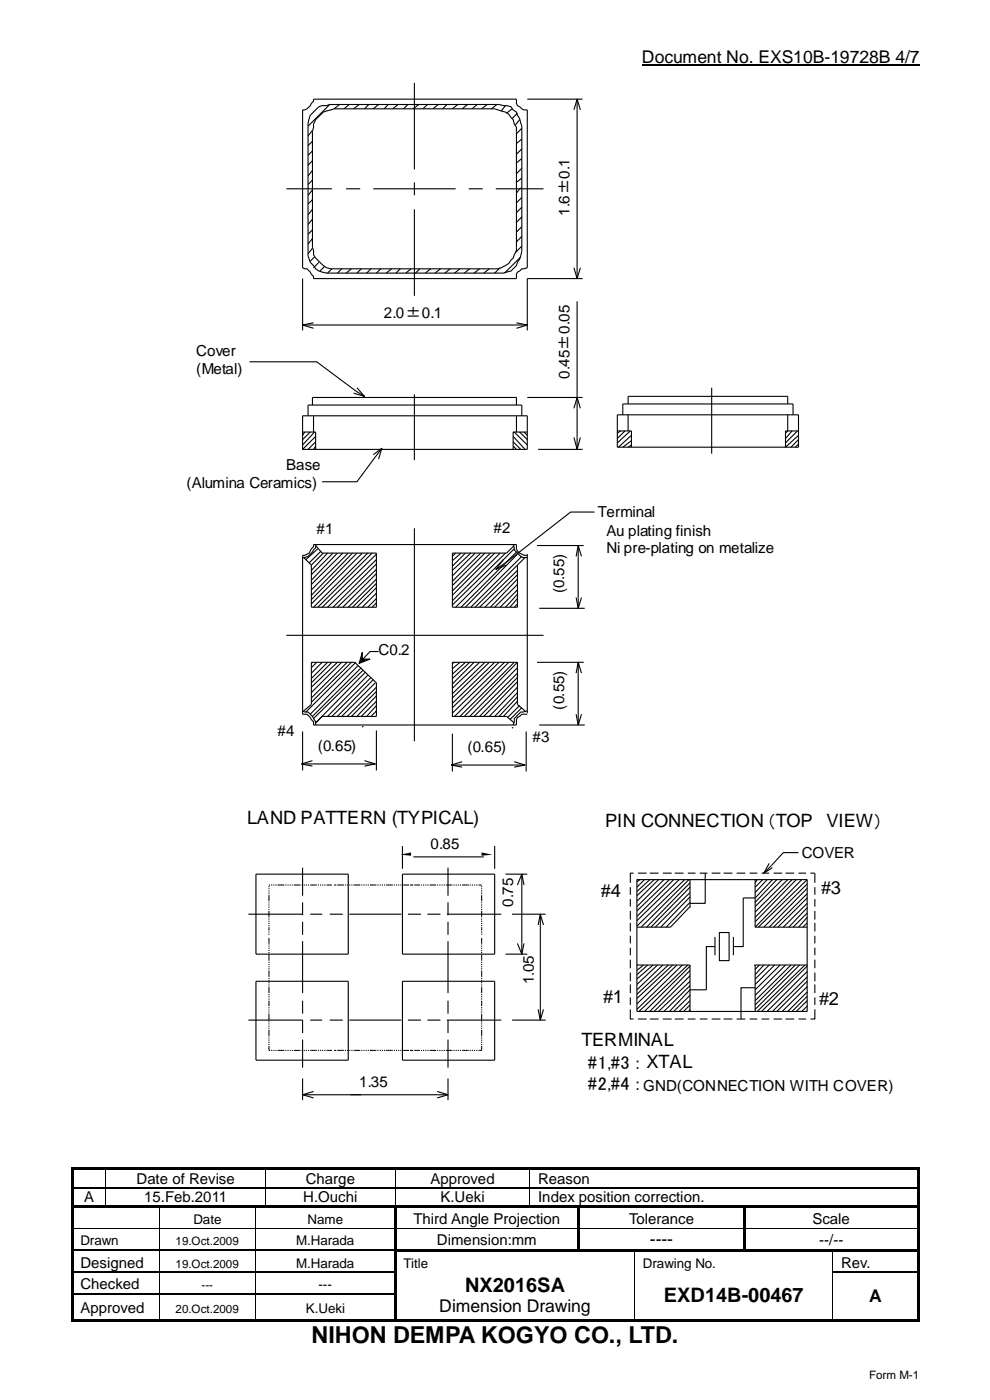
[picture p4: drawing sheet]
<svg xmlns="http://www.w3.org/2000/svg" width="210mm" height="297mm" viewBox="0 0 210 297" stroke-linecap="round" stroke-linejoin="round" font-family="sans-serif">
<path d="M136.2 13.9h58.9" fill="none" stroke="#000" stroke-width=".25"/>
<g fill="#000">
<path d="M84.9 181.3l2.3-.4v.6zM102.2 180.9l2.3 .4-2.3 .2z"/>
<path d="M15.1 247.6h.5v.6h-.5z" fill-rule="evenodd"/>
<path d="M15.1 247.6h.5v.5h-.5z" fill-rule="evenodd"/>
<path d="M15.1 248.2h.5v3.6h-.5z" fill-rule="evenodd"/>
<path d="M15.1 251.8h.5v.3h-.5z" fill-rule="evenodd"/>
<path d="M15.1 252.1h.5v3.7h-.5z" fill-rule="evenodd"/>
<path d="M15.1 255.8h.5v.5h-.5z" fill-rule="evenodd"/>
<path d="M15.6 247.6h6.8v.5h-6.8z" fill-rule="evenodd"/>
<path d="M15.6 255.8h6.8v.5h-6.8z" fill-rule="evenodd"/>
<path d="M22.4 248.1l.1 .1z" fill-rule="evenodd"/>
<path d="M22.4 247.6h.5v.5h-.5z" fill-rule="evenodd"/>
<path d="M22.4 251.8h.3v.3h-.3z" fill-rule="evenodd"/>
<path d="M22.4 255.8h.5v.5h-.5z" fill-rule="evenodd"/>
<path d="M22.9 247.6h33.3v.5h-33.3z" fill-rule="evenodd"/>
<path d="M22.9 255.8h10.8v.5h-10.8z" fill-rule="evenodd"/>
<path d="M33.7 256.3h.2z" fill-rule="evenodd"/>
<path d="M33.7 255.8h.6v.5h-.6z" fill-rule="evenodd"/>
<path d="M34.3 255.8h19.8v.5h-19.8z" fill-rule="evenodd"/>
<path d="M54.1 256.3h.2z" fill-rule="evenodd"/>
<path d="M54.1 255.8h.5v.5h-.5z" fill-rule="evenodd"/>
<path d="M54.6 255.8h1.6v.5h-1.6z" fill-rule="evenodd"/>
<path d="M56.2 248.1l.2 .1z" fill-rule="evenodd"/>
<path d="M56.2 247.6h.5v.5h-.5z" fill-rule="evenodd"/>
<path d="M56.2 251.8h.4v.3h-.4z" fill-rule="evenodd"/>
<path d="M56.2 255.8h.5v.5h-.5z" fill-rule="evenodd"/>
<path d="M56.7 247.6h27.1v.5h-27.1z" fill-rule="evenodd"/>
<path d="M56.7 255.8h26.9v.5h-26.9z" fill-rule="evenodd"/>
<path d="M83.6 256.3h.5z" fill-rule="evenodd"/>
<path d="M83.6 255.8h.5v.5h-.5z" fill-rule="evenodd"/>
<path d="M83.8 248.1l.1 .1z" fill-rule="evenodd"/>
<path d="M83.8 247.6h.5v.5h-.5z" fill-rule="evenodd"/>
<path d="M83.8 251.8h.3v.3h-.3z" fill-rule="evenodd"/>
<path d="M84.1 255.8h.5v.5h-.5z" fill-rule="evenodd"/>
<path d="M84.3 247.6h28v.5h-28z" fill-rule="evenodd"/>
<path d="M84.6 255.8h27.7v.5h-27.7z" fill-rule="evenodd"/>
<path d="M112.3 248.1l.2 .1z" fill-rule="evenodd"/>
<path d="M112.3 247.6h.5v.5h-.5z" fill-rule="evenodd"/>
<path d="M112.3 251.8h.4v.3h-.4z" fill-rule="evenodd"/>
<path d="M112.3 255.8h.5v.5h-.5z" fill-rule="evenodd"/>
<path d="M112.8 247.6h81.7v.5h-81.7z" fill-rule="evenodd"/>
<path d="M112.8 255.8h9.7v.5h-9.7z" fill-rule="evenodd"/>
<path d="M122.5 256.3h.5z" fill-rule="evenodd"/>
<path d="M122.5 255.8h.5v.5h-.5z" fill-rule="evenodd"/>
<path d="M123 255.8h34.7v.5h-34.7z" fill-rule="evenodd"/>
<path d="M157.7 256.3h.5z" fill-rule="evenodd"/>
<path d="M157.7 255.8h.5v.5h-.5z" fill-rule="evenodd"/>
<path d="M158.2 255.8h36.3v.5h-36.3z" fill-rule="evenodd"/>
<path d="M194.5 247.6h.5v.6h-.5z" fill-rule="evenodd"/>
<path d="M194.5 247.6h.5v.5h-.5z" fill-rule="evenodd"/>
<path d="M194.5 248.2h.5v3.6h-.5z" fill-rule="evenodd"/>
<path d="M194.5 251.8h.5v.3h-.5z" fill-rule="evenodd"/>
<path d="M194.5 252.1h.5v3.7h-.5z" fill-rule="evenodd"/>
<path d="M194.5 255.8h.5v.5h-.5z" fill-rule="evenodd"/>
<path d="M15.1 256.3h.5v4.3h-.5z" fill-rule="evenodd"/>
<path d="M15.1 260.6h.5v.1h-.5z" fill-rule="evenodd"/>
<path d="M15.1 260.7h.5v4.3h-.5z" fill-rule="evenodd"/>
<path d="M15.1 265h.5v.5h-.5z" fill-rule="evenodd"/>
<path d="M15.1 265.5h.5v4.2h-.5z" fill-rule="evenodd"/>
<path d="M15.1 269.7h.5v.4h-.5z" fill-rule="evenodd"/>
<path d="M15.1 270.1h.5v4.3h-.5z" fill-rule="evenodd"/>
<path d="M15.1 274.4h.5v.3h-.5z" fill-rule="evenodd"/>
<path d="M15.1 274.7h.5v5.2h-.5z" fill-rule="evenodd"/>
<path d="M33.7 260.6h.2v.1h-.2z" fill-rule="evenodd"/>
<path d="M33.7 265.3h.2v.2h-.2z" fill-rule="evenodd"/>
<path d="M33.7 265h.4v.3h-.4z" fill-rule="evenodd"/>
<path d="M33.7 269.7h.4v.4h-.4z" fill-rule="evenodd"/>
<path d="M33.7 274.4h.4v.3h-.4z" fill-rule="evenodd"/>
<path d="M54.1 260.6h.2v.1h-.2z" fill-rule="evenodd"/>
<path d="M54.1 265.3h.2v.2h-.2z" fill-rule="evenodd"/>
<path d="M54.1 265h.3v.3h-.3z" fill-rule="evenodd"/>
<path d="M54.1 269.7h.3v.4h-.3z" fill-rule="evenodd"/>
<path d="M54.1 274.4h.3v.3h-.3z" fill-rule="evenodd"/>
<path d="M83.6 256.3h.5v4.3h-.5z" fill-rule="evenodd"/>
<path d="M83.6 260.6h.5v.1h-.5z" fill-rule="evenodd"/>
<path d="M83.6 260.7h.5v4.3h-.5z" fill-rule="evenodd"/>
<path d="M83.6 265h.5v.5h-.5z" fill-rule="evenodd"/>
<path d="M83.6 265.5h.5v4.2h-.5z" fill-rule="evenodd"/>
<path d="M83.6 269.7h.5v.4h-.5z" fill-rule="evenodd"/>
<path d="M83.6 270.1h.5v4.3h-.5z" fill-rule="evenodd"/>
<path d="M83.6 274.4h.5v.3h-.5z" fill-rule="evenodd"/>
<path d="M83.6 274.7h.5v5.2h-.5z" fill-rule="evenodd"/>
<path d="M84.1 265h38.4v.5h-38.4z" fill-rule="evenodd"/>
<path d="M122.5 256.3h.5v4.3h-.5z" fill-rule="evenodd"/>
<path d="M122.5 260.6h.5v.1h-.5z" fill-rule="evenodd"/>
<path d="M122.5 260.7h.5v4.3h-.5z" fill-rule="evenodd"/>
<path d="M122.5 265h.5v.5h-.5z" fill-rule="evenodd"/>
<path d="M123 265h11.6v.5h-11.6z" fill-rule="evenodd"/>
<path d="M134.6 265.5h.1z" fill-rule="evenodd"/>
<path d="M134.6 265h.5v.5h-.5z" fill-rule="evenodd"/>
<path d="M134.6 269.7h.1v.4h-.1z" fill-rule="evenodd"/>
<path d="M134.6 274.4h.1v.3h-.1z" fill-rule="evenodd"/>
<path d="M135.1 265h22.6v.5h-22.6z" fill-rule="evenodd"/>
<path d="M157.7 256.3h.5v4.3h-.5z" fill-rule="evenodd"/>
<path d="M157.7 260.6h.5v.1h-.5z" fill-rule="evenodd"/>
<path d="M157.7 260.7h.5v4.3h-.5z" fill-rule="evenodd"/>
<path d="M157.7 265h.5v.5h-.5z" fill-rule="evenodd"/>
<path d="M158.2 265h18.4v.5h-18.4z" fill-rule="evenodd"/>
<path d="M176.6 265.5h.2z" fill-rule="evenodd"/>
<path d="M176.6 265h.5v.5h-.5z" fill-rule="evenodd"/>
<path d="M176.6 269.7h.2v.4h-.2z" fill-rule="evenodd"/>
<path d="M176.6 274.4h.2v.3h-.2z" fill-rule="evenodd"/>
<path d="M177.1 265h17.4v.5h-17.4z" fill-rule="evenodd"/>
<path d="M194.5 256.3h.5v4.3h-.5z" fill-rule="evenodd"/>
<path d="M194.5 260.6h.5v.1h-.5z" fill-rule="evenodd"/>
<path d="M194.5 260.7h.5v4.3h-.5z" fill-rule="evenodd"/>
<path d="M194.5 265h.5v.5h-.5z" fill-rule="evenodd"/>
<path d="M194.5 265.5h.5v4.2h-.5z" fill-rule="evenodd"/>
<path d="M194.5 269.7h.5v.4h-.5z" fill-rule="evenodd"/>
<path d="M194.5 270.1h.5v4.3h-.5z" fill-rule="evenodd"/>
<path d="M194.5 274.4h.5v.3h-.5z" fill-rule="evenodd"/>
<path d="M194.5 274.7h.5v5.2h-.5z" fill-rule="evenodd"/>
<path d="M15.1 279.9h.5v.5h-.5z" fill-rule="evenodd"/>
<path d="M15.1 279.9h.5v.5h-.5z" fill-rule="evenodd"/>
<path d="M15.6 279.9h18.1v.5h-18.1z" fill-rule="evenodd"/>
<path d="M33.7 279.9h.6v.5h-.6z" fill-rule="evenodd"/>
<path d="M34.3 279.9h19.8v.5h-19.8z" fill-rule="evenodd"/>
<path d="M54.1 279.9h.5v.5h-.5z" fill-rule="evenodd"/>
<path d="M54.6 279.9h29v.5h-29z" fill-rule="evenodd"/>
<path d="M83.6 279.9h.5v.5h-.5z" fill-rule="evenodd"/>
<path d="M84.1 279.9h50.5v.5h-50.5z" fill-rule="evenodd"/>
<path d="M134.6 279.9h.5v.5h-.5z" fill-rule="evenodd"/>
<path d="M135.1 279.9h41.5v.5h-41.5z" fill-rule="evenodd"/>
<path d="M176.6 279.9h.5v.5h-.5z" fill-rule="evenodd"/>
<path d="M177.1 279.9h17.4v.5h-17.4z" fill-rule="evenodd"/>
<path d="M194.5 279.9h.5v.5h-.5z" fill-rule="evenodd"/>
<path d="M194.5 279.9h.5v.5h-.5z" fill-rule="evenodd"/>
</g>
<g fill="none" stroke="#000" stroke-width=".21">
<path d="M22.4 248.2v3.6M22.4 252.1v3.7M33.8 256.3v4.3M54.2 256.3v4.3M56.3 248.2v3.6M56.3 252.1v3.7M83.8 248.2v3.6M83.8 252.1v3.7M112.4 248.2v3.6M112.4 252.1v3.7M15.6 260.6h18.1M33.8 260.7v4.3"/>
<path d="M33.8 265.5v4.2M33.8 270.1v4.3M33.8 274.7v5.2M33.9 260.6h20.2M54.2 260.7v4.3M54.2 265.5v4.2M54.2 270.1v4.3M54.2 274.7v5.2M54.3 260.6h29.3M84.1 260.6h38.4M123 260.6h34.7M134.6 265.5v4.2"/>
<path d="M134.6 270.1v4.3M134.6 274.7v5.2M158.2 260.6h36.3M176.7 265.5v4.2M176.7 270.1v4.3M176.7 274.7v5.2"/>
</g>
<g fill="none" stroke="#000" stroke-width=".34">
<path d="M15.6 252h6.8M22.7 252h33.5M56.6 252h27.2M84.1 252h28.2M112.7 252h81.8M15.6 265.1h18.1M15.6 269.9h18.1M15.6 274.5h18.1M34.1 265.1h20M34.1 269.9h20M34.1 274.5h20M54.4 265.1h29.2"/>
<path d="M54.4 269.9h29.2M54.4 274.5h29.2M176.8 269.9h17.7"/>
</g>
<g fill="none" stroke="#000" stroke-width=".23">
<path d="M87.9 17.6v18.3M64.2 23.3a1.91 1.91 0 0 0 1.8-1.4l.5-.4v-.5h43.1a1.25 1.25 0 0 0 .6 1.6l1 .7h.7v33.5l-1.2 .2-.5 .5a1.24 1.24 0 0 0-.6 1.6h-43.1v-.5l-1.4-1.6h-.4l-.5-.2zM66.3 27.7l-.9 1.1M66.3 30l-.9 .9M66.3 32l-.9 1M66.3 34.1l-.9 .9M66.3 36.2l-.9 1.1M66.3 38.2l-.9 .9M67.4 24.9a3.4 3.4 0 0 1 2.8-1.6l.7-.2h34l2.3 .7 .7 .4 1 1.2 .2 .9 .5 .7v26.1l-.7 1.6-.5 .5a4.2 4.2 0 0 1-3.5 1.8h-34a2.94 2.94 0 0 1-2.8-1.1l-1.1-1.2-.5-.6v-1l-.2-.7v-24.5l.2-1.6 .5-.9zM70 22.2l-2.3 .4-1.9 1.9-.4 1.6v.7M70 22.2h35.9l2.5 .4 .5 .7 .7 .5 .2 .7 .4 .7 .5 1.6v26.6l-.5 1.6-.4 .7-.2 .6-1.2 1.2-1.6 .4h-36.8a4.8 4.8 0 0 1-3-.9l-.5-.7a3.7 3.7 0 0 1-1.1-2.9v-26.6M70 22.2l-4.6 4.6"/>
<path d="M72 22.2l-1.1 .9M74.1 22.2l-1.2 .9M76.2 22.2l-1.2 .9M78.2 22.2l-.9 .9M80.3 22.2l-1.1 .9M82.4 22.2l-.9 .9M84.4 22.2l-1.1 .9M86.5 22.2l-.9 .9M87.9 38.7v2.7M88.8 22.2l-1.1 .9M90.7 22.2l-1 .9M93 22.2l-1.2 .9"/>
<path d="M94.8 22.2l-.9 .9M97.1 22.2l-1.1 .9M99.2 22.2l-1.2 .9M101.3 22.2l-1.2 .9M103.3 22.2l-1.1 .9M105.4 22.2l-1.1 .9M107.2 22.4l-.9 1.1M108.6 23.1l-1.1 .9M109.8 24l-1.2 1.2M110.2 25.4l-.9 1.1M110.7 39.8l-.5 .3-.6 .9M110.7 27.2l-1.1 1.2"/>
<path d="M110.7 29.5l-1.1 .9M110.7 31.6l-1.1 1.1M110.7 33.6l-1.1 1M110.7 35.7l-1.1 1.1M110.7 37.8l-1.1 .9M111.9 21h11.7M121.8 23.3l.6-2.3 .7 2.3M122.4 21v38.1M60.8 40.1h9.6M64.2 59.1v11M66.3 40.3l-.9 1.1M66.3 42.4l-.9 .9"/>
<path d="M66.3 44.4l-.9 1.2M66.3 46.5l-.9 1.1M66.3 48.8l-.9 .9M66.3 50.6l-.9 1.2M66.3 52.7l-.9 1.1M66.7 54.5l-.9 .9M67.7 55.7l-1.2 1.1M68.8 56.6l-.9 .9M70.4 57l-.9 .9M72.5 57l-.9 .9M73.4 40.1h3M74.6 57l-1.2 .9"/>
<path d="M76.6 57l-.9 .9M78.7 57l-.9 .9M79.2 40.1h17.5M80.8 57l-1 .9M83.1 57l-1.2 .9M84.9 57l-.9 .9M87.2 57l-1.1 .9M87.9 44.4v18.4M89.1 57l-1 .9M91.4 57l-1.2 .9M93.4 57l-1.1 .9M95.5 57l-1.1 .9"/>
<path d="M97.6 57l-1.2 .9M99.4 40.1h3M99.6 57l-1.1 .9M101.7 57l-1.1 .9M103.8 57l-1.2 .9M105.2 40.1h10.1M106.1 56.8l-1.2 1.1M110.5 54.5l-3.5 3.4M110.7 41.9l-1.1 1.1M110.7 44l-1.1 1.1M110.7 46l-1.1 1.2M110.7 48.1l-1.1 1.1"/>
<path d="M110.7 50.2l-1.1 1.1M110.7 52.2l-1.4 1.4M121.8 56.8l.6 2.3 .7-2.3M123.6 59.1h-11.7v11M52.9 76.8h14.3l8.3 6.1 1.8 1.2M64.2 69h47.7M66.5 68.5l-2.3 .5 2.3 .7M109.6 68.5l2.3 .5-2.3 .7M122.4 63.9v31.4M64.2 88.2h47.7v7.1h-47.7zM64.2 91.7h2.8v3.6M64.7 91.7l-.5 .7"/>
<path d="M65.4 88.2v-2.3h45.3v2.3M65.8 91.7l-1.6 1.6M66.3 85.9v-1.6h43.3v1.6M66.5 88.2v3.5M66.7 91.7l-2.5 2.7M67 92.6l-2.8 2.7M67 93.7l-1.6 1.6M67 94.6l-.5 .7M75.7 82.3l1.6 1.8-2.3-.7M79.2 96.5l1.8-1.4-.7 2.3M81 95.1l-5.3 7.1h-7.4M87.9 83.6v14"/>
<path d="M108.9 94.6l.7 .7M108.9 93.7l1.6 1.6M108.9 92.6l2.5 2.7M109.1 91.7l2.8 2.7M109.6 88.2v3.5M110.2 91.7l1.7 1.6M111.2 91.7l.7 .7M111.9 91.7h-3v3.6M111.9 84.3h11.7M114.2 95.3h9.4M121.8 92.8l.6 2.5 .7-2.5M121.8 86.6l.6-2.3 .7 2.3"/>
<path d="M131 88h38.4v6.9h-38.4zM131 91.4h3v3.5M131.6 91.4l-.6 .5M132.1 88v-2.3h36.1v2.3M132.6 91.4l-1.6 1.6M133.2 85.7v-1.6h33.9v1.6M133.2 88v3.4M133.7 91.4l-2.7 2.6M134 92.4l-2.8 2.5M134 93.5l-1.9 1.4M134 94.4l-.8 .5M151 82.3v13.9"/>
<path d="M167.1 88v3.4l-.5 .5M168 91.4l-1.4 1.6M169.2 91.4l-2.6 2.6M169.4 91.4h-2.8v3.5l2.8-2.5M169.4 93.3l-1.6 1.6M169.4 94.2l-.7 .7M64.7 118.3h-.3l1.6 1.6M67 115.5v.7l-.5 .5a3.4 3.4 0 0 1-1.8 1.6h-.5M67 115.7l1.3 1.6h11.5v11.5h-13.8v-8.9M67.4 116.4l-2.5 2.3M68.1 116.9l-2.5 2.5M68.6 117.3l-2.6 2.6"/>
<path d="M69.5 117.3l-3.5 3.7M70.6 117.3l-4.6 4.6M71.6 117.3l-5.6 5.8M72.7 117.3l-6.7 6.7M73.9 117.3l-7.9 7.8M74.8 117.3l-8.8 9M75.7 117.3l-9.7 9.9M76.9 117.3l-10.9 10.8M78 117.3l-11.5 11.5M78.9 117.3l-11.5 11.5M79.8 117.6l-11.5 11.2M79.8 118.7l-10.3 10.1"/>
<path d="M79.8 119.6l-9.2 9.2M87.9 112.1v45.2M96.7 117.3l-.7 .7M97.8 117.3l-1.8 1.6M98.7 117.3l-2.7 2.8M99.9 117.3l-3.9 3.7M100.8 117.3l-4.8 4.9M102 117.3l-6 6M102.9 117.3l-6.9 6.9M104 117.3l-8 8.1M104.9 117.3l-8.9 9M106.1 117.3l-10.1 10.1"/>
<path d="M106.8 118.7l-1.6 2.1 2.3-.9M107.2 117.3l-11.2 11.1M108.9 115.5l.2 1.2 .5 .4a2.2 2.2 0 0 0 2.3 1.2M109.1 115.7l-1.6 1.6h-11.5v11.5h13.8v-8.9M109.1 116.4l-12.4 12.4M109.6 117.1l-11.8 11.7M109.8 117.6l-11.1 11.2M109.8 119.9l-9 8.9M110.7 118l-10.8 10.8M111.4 118.3l-1.6 1.6M111.9 117.8a2.01 2.01 0 0 1-2.3-2.3h-43.1v.5l-.5 .4a1.65 1.65 0 0 1-1.8 1.4v33.7a1.26 1.26 0 0 1 1.6 .7l.7 .9v.7h43.1v-1.1l.2-.5 .9-.7h1.2M111.9 117.6v33.7"/>
<path d="M113.9 115.7h9.9M122.2 118l.5-2.3 .7 2.3M122.7 115.7v13.4M126.1 108.6h-5l-13.9 10.8-2 1.4M60.8 134.8h54.5M79.8 120.8l-8.2 8M79.8 121.7l-7.1 7.1M79.8 122.9l-5.9 5.9M79.8 123.8l-5 5M79.8 124.7l-4.1 4.1M79.8 125.8l-2.9 3M79.8 127l-1.8 1.8"/>
<path d="M79.8 127.9l-.9 .9M80.3 138.2h-1.8l-2.3 2.5M109.8 121l-8.1 7.8M109.8 121.9l-6.9 6.9M109.8 122.9l-5.8 5.9M109.8 124l-4.9 4.8M109.8 125.1l-3.7 3.7M109.8 126.1l-2.6 2.7M109.8 127l-1.6 1.8M109.8 128.1l-.7 .7M114.4 129.1h9.7M122.2 126.8l.5 2.3 .7-2.3"/>
<path d="M64.2 150.8l.5 .3h.7a5.3 5.3 0 0 1 1.6 2v.7M64.2 155.2v8.2M66.3 140.5l-.3 .2M67.2 140.5l-1.2 1.2M68.3 140.5l-2.3 2.3M69.5 140.5l-3.5 3.5M70.4 140.5l-4.4 4.4M71.6 140.5l-5.6 5.3M72.5 140.5l-6.5 6.4M73.6 140.5l-7.6 7.6M74.6 140.5l-8.6 8.5M75.5 140.5l-10.6 10.6"/>
<path d="M75.9 141.2l-10.1 10.3M76.6 141.7l-10.3 10.3M77.1 142.1l-10.6 10.3M77.1 154l-.2 .3M77.5 142.6l-10.5 10.8 1.3-1.4h11.5v-7.1l-4.6-4.4h-9.2v9l-1.6 1.3M78 143.3l-8.5 8.7M78.7 143.7l-8.3 8.3M79.2 144.2l-7.6 7.8M79.6 144.9l-7.1 7.1M79.8 155v8.4M79.8 145.8l-6.2 6.2M79.8 146.7l-5.2 5.3"/>
<path d="M79.8 147.6l-4.1 4.4M79.8 148.8l-3.2 3.2M79.8 149.7l-2 2.3M79.8 150.8l-1.1 1.2M96 155.6v8.1M96.4 140.5l-.4 .2M97.6 140.5l-1.6 1.4M98.7 140.5l-2.7 2.5M99.6 140.5l-3.6 3.5M100.6 140.5l-4.6 4.6M101.7 140.5l-5.7 5.5M102.9 140.5l-6.9 6.7"/>
<path d="M103.8 140.5l-7.8 7.6M104.9 140.5l-8.9 8.7M105.9 140.5l-9.9 9.7M107 140.5l-11 10.8M107.9 140.5l-11.5 11.5M108.9 154.3l-.3 .2M109.1 140.5l-11.5 11.5M109.8 140.5h-13.8v11.5h11.5l1.6 1.4M109.8 140.5v9l1.6 1.3M109.8 140.5l-11.3 11.5M109.8 141.7l-10.2 10.3M109.8 142.8l-9.2 9.2"/>
<path d="M109.8 143.7l-8.1 8.3M109.8 144.6l-7.2 7.4M109.8 145.8l-6 6.2M109.8 146.9l-4.9 5.1M109.8 147.8l-3.9 4.2M109.8 148.8l-3 3.2M110.2 149.7l-2.5 2.5M110.7 150.2l-2.5 2.5M111.6 155.2v8.5M111.9 150.8l-1.4 .3-1.4 1.3v.7l-.2 .7M113.9 140.5h9.9M114.4 153.8h9.7"/>
<path d="M122.2 142.8l.5-2.3 .7 2.3M122.2 151.5l.5 2.3 .7-2.3M122.7 140.5v13.3M64 162.1h15.6M66.3 161.4l-2.3 .7 2.3 .4M77.3 161.4l2.3 .7-2.3 .4M85.4 179.5v4.8M95.7 162.3h15.7M98 161.6l-2.3 .7 2.3 .4M104.9 179.5v4.8M109.1 161.6l2.3 .7-2.3 .4M52.7 193.9h11.5"/>
<path d="M54.3 185.5h19.6v16.9h-19.6zM57.1 188v.2M57.1 188.5v.2M57.1 188.9v.2M57.1 189.4v.2M57.1 189.8v1.4M57.1 191.4v.2M57.1 191.9v.2M57.1 192.3v.3M57.1 192.8v.2M57.1 193.3v1.3M57.1 194.9v.2"/>
<path d="M57.1 195.3v.3M57.1 195.8v.2M57.1 196.2v.3M57.1 196.7v.7M57.1 197.6v.2M57.1 198.1v.2M57.1 199v1.4M57.1 187.8h.2M57.5 187.8h.3M58 187.8h.2M58.5 187.8h.2M58.9 187.8h1.4"/>
<path d="M60.5 187.8h.3M61 187.8h.2M61.4 187.8h.3M61.9 187.8h.2M62.4 187.8h1.3M64 187.8h.2M64.2 184.1v5.9M64.2 191.4v2.8M64.2 195.6v2.7M64.2 199.7v11M64.4 187.8h.3M64.9 187.8h.2"/>
<path d="M65.4 187.8h.2M65.8 193.9h2.5M65.8 187.8h1.4M67.4 187.8h.3M67.9 187.8h.2M68.3 187.8h.3M68.8 187.8h.2M69.3 187.8h1.1M70 193.9h2.7M70.9 187.8h.4M71.6 187.8h1.3M73.2 187.8h.2"/>
<path d="M73.6 187.8h.3M74.1 193.9h11M74.1 187.8h.2M74.6 187.8h.2M75 187.8h1.4M76.6 187.8h.3M77.1 187.8h.2M77.5 187.8h.3M78 187.8h.2M78.5 187.8h1.3M80.1 187.8h.2M80.5 187.8h.3"/>
<path d="M81 187.8h.2M81.5 187.8h.2M81.9 187.8h1.4M83.5 187.8h.3M84 187.8h.2M84.4 187.8h.3M84.9 187.8h.2M85.4 185.5h19.5v16.9h-19.5zM85.4 187.8h1.4M86.5 193.9h2.8M87 187.8h.7M87.7 181.8h14.9"/>
<path d="M87.9 187.8h1.2M89.3 187.8h.2M89.7 187.8h.3M90.2 187.8h.2M90.7 193.9h2.7M90.7 187.8h.2M91.1 187.8h1.4M92.7 187.8h.3M93.2 187.8h.2M93.7 187.8h.2M94.1 187.8h.3M94.6 187.8h1.4"/>
<path d="M94.8 193.9h11.5M95 184.1v5.9M95 191.4v2.8M95 195.6v2.7M95 199.7v11M96.2 187.8h.2M96.7 187.8h.2M97.1 187.8h.2M97.6 187.8h.2M98 187.8h1.4M99.6 187.8h.3M100.1 187.8h.2"/>
<path d="M100.6 187.8h.2M101 187.8h.3M101.5 187.8h.7M102.2 188v.2M102.2 188.5v.2M102.2 188.9v.2M102.2 189.4v.2M102.2 189.8v1.4M102.2 191.4v.2M102.2 191.9v.2M102.2 192.3v.3M102.2 192.8v.2"/>
<path d="M102.2 193.3v1.3M102.2 194.9v.2M102.2 195.3v.3M102.2 195.8v.2M102.2 196.2v.3M102.2 196.7v.7M102.2 197.6v.2M102.2 198.1v.2M102.2 199v1.4M107.2 185.5h4.7M108.6 193.9h7.2M109.8 187.8l.9-2.3 .5 2.3"/>
<path d="M110.7 185.5v16.9M114.2 196.2l.4-2.3 .7 2.3M114.6 193.9v22.5M133.7 188.2v1.6M133.7 190.7v1.6M133.7 193.3v1.8M133.7 195.8v1.8M133.7 198.5v1.6M134.4 185.2h-.7v2.1M135.1 186.6h36.1v28h-36.1zM135.3 185.2h1.9M135.8 186.6l-.7 .5"/>
<path d="M136.7 186.6l-1.6 1.6M137.9 185.2h1.8M137.9 186.6l-2.8 2.5M138.8 186.6l-3.7 3.4M139.7 186.6l-4.6 4.6M140.6 185.2h1.9M140.9 186.6l-5.8 5.7M142 186.6l-6.9 6.7M142.9 186.6l-7.8 7.8M143.1 185.2h1.9M144.1 186.6l-9 8.7M145.2 186.6l-10.1 9.9"/>
<path d="M145.9 185.2h1.6M146.1 186.6l-10.1 10.1M146.4 186.6v6M146.4 192.3l-4.2 4.4h-7.1M146.4 187.3l-9.2 9.4M146.4 188.2l-8.3 8.5M146.4 189.4l-7.4 7.3M146.4 190.3l-6.2 6.4M146.4 191.4l-5.1 5.3M148.4 185.2h1.7M149.6 185.2v6.4h-3.2M151 185.2h1.8"/>
<path d="M151.7 198.8v3.9M152.6 197.8h2.1v6h-2.1zM153.5 185.2h1.9M155.6 198.8v3.9M156.3 185.2h1.8M159 185.2h1.6M160.2 186.6v10.1M160.2 196.7h11M160.6 186.6l-.4 .7M161.6 185.2h1.6M161.8 186.6l-1.6 1.6M162.7 186.6l-2.5 2.8"/>
<path d="M163.2 183.2l-1.2 2 1.9-1.1M163.9 186.6l-3.7 3.9h-2.5v10.3h-2.1M164.1 185.2h1.8M164.8 186.6l-4.6 4.8M165.9 186.6l-5.7 5.7M166.6 185.2h1.9M167.1 186.6l-6.9 6.9M168 186.6l-7.8 8M168.9 186.6l-8.7 9M169.4 180.9h-3.2l-4.2 4.3M169.4 185.2h1.6M170.1 186.6l-9.9 10.1"/>
<path d="M171.2 186.6l-10.3 10.1M171.2 187.5l-9.2 9.2M171.2 188.5l-8 8.2M171.2 189.6l-7.1 7.1M171.2 190.5l-6.2 6.2M171.2 191.6l-5 5.1M171.2 192.6l-3.9 4.1M171.2 193.7l-3 3M171.2 194.6l-1.8 2.1M171.2 195.8l-.9 .9M171.9 185.2h1v2.1M172.9 188.2v1.6"/>
<path d="M172.9 190.7v1.6M172.9 193.3v1.8M172.9 195.8v1.8M172.9 198.5v1.6M52.7 216.4h11.5v2.8M54.3 208.2h19.6v16.7h-19.6zM57.1 200.6v.2M57.1 201.1v.2M57.1 201.5v.2M57.1 202v.2M57.1 202.4v1.4M57.1 204v.3"/>
<path d="M57.1 204.5v.2M57.1 205v.2M57.1 205.4v.2M57.1 205.9v1.3M57.1 207.5v.2M57.1 207.9v.3M57.1 208.4v.2M57.1 208.9v.2M57.1 209.3v1.4M57.1 210.9v.3M57.1 211.4v.2M57.1 211.8v.3"/>
<path d="M57.1 212.3v1.1M57.1 213.7v.2M57.1 214.1v.2M57.1 214.6v.2M57.1 215v1.4M57.1 216.7v.2M57.1 217.1v.2M57.1 217.6v.2M57.1 218v.3M57.1 218.5v1.4M64.2 212.3v2.7M65.8 216.4h2.5"/>
<path d="M70 216.4h2.7M74.1 216.4h11M85.4 208.2h19.5v16.7h-19.5zM86.5 216.4h2.8M90.7 216.4h2.7M94.8 216.4h11.5M95 212.3v2.7M95 216.4v2.8M102.2 200.6v.2M102.2 201.1v.2M102.2 201.5v.2M102.2 202v.2"/>
<path d="M102.2 202.4v1.4M102.2 204v.3M102.2 204.5v.2M102.2 205v.2M102.2 205.4v.2M102.2 205.9v1.3M102.2 207.5v.2M102.2 207.9v.3M102.2 208.4v.2M102.2 208.9v.2M102.2 209.3v1.4M102.2 210.9v.3"/>
<path d="M102.2 211.4v.2M102.2 211.8v.3M102.2 212.3v1.1M102.2 213.7v.2M102.2 214.1v.2M102.2 214.6v.2M102.2 215v1.4M102.2 216.7v.2M102.2 217.1v.2M102.2 217.6v.2M102.2 218v.3M102.2 218.5v1.4"/>
<path d="M107.2 202.4h4.7M108.6 216.4h7.2M109.8 200.1l.9 2.3 .5-2.3M114.2 214.1l.4 2.3 .7-2.3M133.7 214.1v2.1h.7M133.7 201.1v1.6M133.7 203.6v1.8M133.7 206.3v1.9M133.7 208.9v1.8M133.7 211.6v1.6M135.1 204.7h11.3v9.9M135.3 216.2h1.9"/>
<path d="M136.5 204.7l-1.4 1.2M137.4 204.7l-2.3 2.1M137.9 216.2h1.8M138.5 204.7l-3.4 3M139.5 204.7l-4.4 4.2M140.6 216.2h1.9M140.6 204.7l-5.5 5.3M141.8 204.7l-6.7 6.2M142.7 204.7l-7.6 7.1M143.1 216.2h1.9M143.6 204.7l-8.5 8.3M144.8 204.7l-9.7 9.4"/>
<path d="M145.9 216.2h1.6M145.9 204.7l-10.3 9.9M146.4 205l-9.7 9.6M146.4 205.9l-8.5 8.7M146.4 207l-7.6 7.6M146.4 208.2l-6.7 6.4M146.4 209.1l-5.5 5.5M146.4 211.2l-3.5 3.4M146.4 212.3l-2.3 2.3M146.4 213.2l-1.4 1.4M146.4 214.1l-.3 .5M148.4 216.2h1.7"/>
<path d="M151 216.2h1.8M151.7 200.8h-1.9v9.2h-3.4l-4.4 4.6M153.5 216.2h1.9M156.3 216.2h1.8M159 216.2h1.6M160 204.7h11.2M160.2 209.5h-3v6.7M160.2 204.7v9.9M161.1 204.7l-.9 .9M161.6 216.2h1.6M162 204.7l-1.8 2.1M163.2 204.7l-3 3"/>
<path d="M164.1 216.2h1.8M164.3 204.7l-4.1 4.2M165.5 204.7l-5.3 5.3M166.6 216.2h1.9M166.6 204.7l-6.4 6.5M167.8 204.7l-7.6 7.6M168.7 204.7l-8.5 8.5M169.4 216.2h1.6M169.6 204.7l-9.4 9.4M170.8 204.7l-10.2 9.9M171.2 205l-9.6 9.6M171.2 206.1l-8.5 8.5"/>
<path d="M171.2 207.2l-7.3 7.4M171.2 208.2l-6.4 6.4M171.2 209.3l-5.3 5.3M171.2 210.5l-4.1 4.1M171.2 211.4l-3.2 3.2M171.2 212.3l-2.3 2.3M171.2 213.4l-1.1 1.2M172.9 214.1v2.1h-1M172.9 201.1v1.6M172.9 203.6v1.8M172.9 206.3v1.9M172.9 208.9v1.8"/>
<path d="M172.9 211.6v1.6M57.1 220.1v.2M57.1 220.5v.3M57.1 221v.2M57.1 221.5v.2M57.1 221.9v.9h.2M57.5 222.8h.3M58 222.8h.2M58.5 222.8h.2M58.9 222.8h1.4M60.5 222.8h.3M61 222.8h.2"/>
<path d="M61.4 222.8h.3M61.9 222.8h.2M62.4 222.8h1.3M64 222.8h.2M64.2 220.5v6M64.2 228.8v4.6M64.4 222.8h.3M64.4 232.3h30.6M64.9 222.8h.2M65.4 222.8h.2M65.8 222.8h1.4M66.5 231.6l-2.3 .7 2.3 .6"/>
<path d="M67.4 222.8h.3M67.9 222.8h.2M68.3 222.8h.3M68.8 222.8h.2M69.3 222.8h1.1M70.9 222.8h.4M71.6 222.8h1.3M73.2 222.8h.2M73.6 222.8h.3M74.1 222.8h.2M74.6 222.8h.2M75 222.8h1.4"/>
<path d="M76.6 222.8h.3M77.1 222.8h.2M77.5 222.8h.3M78 222.8h.2M78.5 222.8h1.3M80.1 222.8h.2M80.5 222.8h.3M81 222.8h.2M81.5 222.8h.2M81.9 222.8h1.4M83.5 222.8h.3M84 222.8h.2"/>
<path d="M84.4 222.8h.3M84.9 222.8h.2M85.4 222.8h1.4M87 222.8h.7M87.9 222.8h1.2M89.3 222.8h.2M89.7 222.8h.3M90.2 222.8h.2M90.7 222.8h.2M91.1 222.8h1.4M92.7 231.6l2.3 .7-2.3 .6M92.7 222.8h.3"/>
<path d="M93.2 222.8h.2M93.7 222.8h.2M94.1 222.8h.3M94.6 222.8h1.4M95 220.5v6M95 228.8v4.6M96.2 222.8h.2M96.7 222.8h.2M97.1 222.8h.2M97.6 222.8h.2M98 222.8h1.4M99.6 222.8h.3"/>
<path d="M100.1 222.8h.2M100.6 222.8h.2M101 222.8h.3M102.2 220.1v.2M102.2 220.5v.3M102.2 221v.2M102.2 221.5v.2M102.2 221.9v.9h-.7"/>
</g>
<path d="M76.9 138.4v1.4h1.6l-2.3 .9z" fill-rule="evenodd" fill="#000" stroke="#000" stroke-width=".23"/>
<text font-size="5" x="66.1" y="284.9">NIHON DEMPA KOGYO CO., LTD.</text>
<g font-size="4.2">
<text x="98.7" y="274.1">NX2016SA</text>
<text x="140.8" y="276.2">EXD14B-00467</text>
</g>
<g font-size="3.9">
<text x="52.4" y="174.9">LAND PATTERN (TYPICAL)</text>
<text x="128.4" y="175.4">PIN CONNECTION（TOP</text>
<text x="175.4" y="175.4">VIEW)</text>
<text x="127.5" y="190.3">#4</text>
<text x="174.2" y="189.6">#3</text>
<text x="127.9" y="212.7">#1</text>
<text x="173.8" y="213.2">#2</text>
<text x="123.3" y="221.9">TERMINAL</text>
<text x="124.7" y="226.7">#1,#3 : XTAL</text>
<text x="124.7" y="231.3">#2,#4 :</text>
</g>
<g font-size="3.7">
<text x="136.2" y="13.4">Document No. EXS10B-19728B 4/7</text>
<text x="137.9" y="264.1">----</text>
<text x="93.2" y="278.3">Dimension Drawing</text>
<text x="184.4" y="276.2">A</text>
</g>
<g font-size="3.2">
<text x="120.8" y="45.8" transform="rotate(-90 120.8 45.8)">1.6±0.1</text>
<text x="81.4" y="67.6">2.0±0.1</text>
<text x="41.6" y="75.6">Cover</text>
<text x="41.6" y="79.3">(Metal)</text>
<text x="120.8" y="80.4" transform="rotate(-90 120.8 80.4)">0.45±0.05</text>
<text x="60.7" y="99.7">Base</text>
<text x="39.6" y="103.6">(Alumina Ceramics)</text>
<text x="67.2" y="113.2">#1</text>
<text x="104.7" y="113">#2</text>
<text x="126.8" y="109.8">Terminal</text>
<text x="128.7" y="113.7">Au plating finish</text>
<text x="128.7" y="117.3">Ni pre-plating on metalize</text>
<text x="119.7" y="125.8" transform="rotate(-90 119.7 125.8)">(0.55)</text>
<text x="80.3" y="138.9">C0.2</text>
<text x="119.7" y="150.6" transform="rotate(-90 119.7 150.6)">(0.55)</text>
<text x="58.9" y="156.1">#4</text>
<text x="67.4" y="159.3">(0.65)</text>
<text x="99.2" y="159.5">(0.65)</text>
<text x="113" y="157.5">#3</text>
<text x="91.4" y="180.2">0.85</text>
<text x="170.1" y="182">COVER</text>
<text x="108.8" y="192.3" transform="rotate(-90 108.8 192.3)">0.75</text>
<text x="113.2" y="208.8" transform="rotate(-90 113.2 208.8)">1.05</text>
<text x="76.2" y="230.6">1.35</text>
<text x="136.5" y="231.5">GND(CONNECTION WITH COVER)</text>
<text x="29" y="251.1">Date of Revise</text>
<text x="64.9" y="251.1">Charge</text>
<text x="91.3" y="251.1">Approved</text>
<text x="114.2" y="251.1">Reason</text>
<text x="17.8" y="255.1">A</text>
<text x="30.6" y="255.1">15.Feb.2011</text>
<text x="64.3" y="255.1">H.Ouchi</text>
<text x="93.4" y="255.1">K.Ueki</text>
<text x="114.2" y="255.1">Index position correction.</text>
<text x="87.7" y="259.7">Third Angle Projection</text>
<text x="133.5" y="259.7">Tolerance</text>
<text x="172.3" y="259.7">Scale</text>
<text x="17.1" y="268.9">Designed</text>
<text x="92.7" y="264.1">Dimension:mm</text>
<text x="173.8" y="264.1">--/--</text>
<text x="178.4" y="268.9">Rev.</text>
<text x="17.1" y="273.5">Checked</text>
<text x="17.1" y="278.6">Approved</text>
</g>
<g font-size="2.8">
<text x="41" y="259.7">Date</text>
<text x="65.3" y="259.7">Name</text>
<text x="17.1" y="264.1">Drawn</text>
<text x="62.8" y="264.1">M.Harada</text>
<text x="62.8" y="268.9">M.Harada</text>
<text x="85.6" y="268.9">Title</text>
<text x="136.4" y="268.9">Drawing No.</text>
<text x="67.6" y="273.5">---</text>
<text x="64.9" y="278.6">K.Ueki</text>
</g>
<g font-size="2.5">
<text x="37.3" y="264.1">19.Oct.2009</text>
<text x="37.3" y="268.9">19.Oct.2009</text>
<text x="42.8" y="273.5">---</text>
<text x="37.3" y="278.6">20.Oct.2009</text>
<text x="184.4" y="292.6">Form M-1</text>
</g>
</svg>
